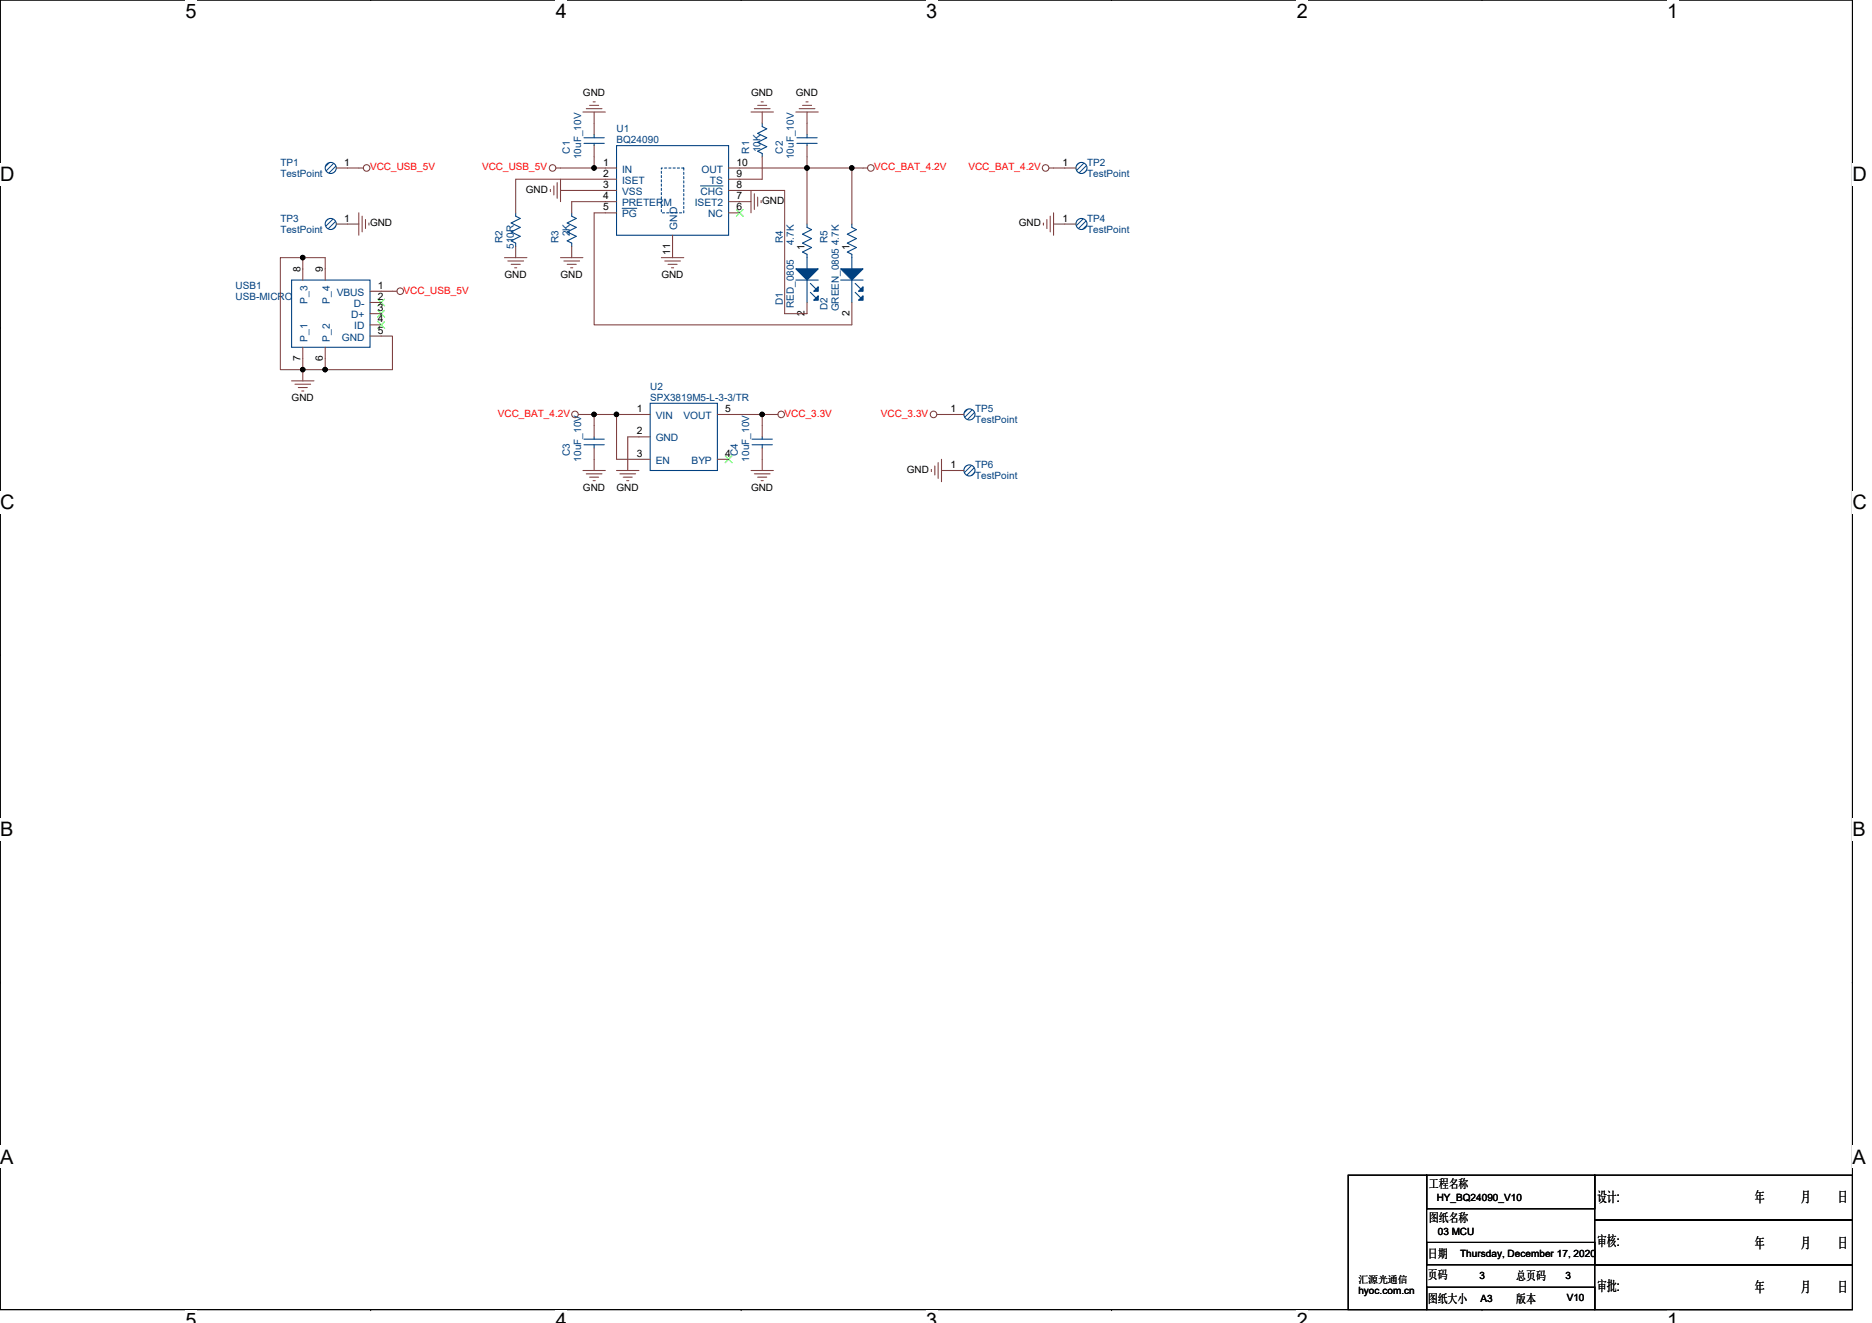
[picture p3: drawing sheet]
<svg xmlns="http://www.w3.org/2000/svg" width="297mm" height="210mm" viewBox="0 0 297 210" stroke-linecap="round" stroke-linejoin="round" font-family="sans-serif">
<path d="M0 0h293.9v207.9h-293.9z" fill="none" stroke="#000" stroke-width=".17"/>
<g fill="#fff">
<path d="M29.4 0h1.8v3.5h-1.8z"/>
<path d="M29.4 207.9h1.8v2h-1.8z"/>
</g>
<path d="M58.8 0h.1M58.8 207.9h.1" fill="none" stroke="#000" stroke-width=".17"/>
<g fill="#fff">
<path d="M88.2 0h1.8v3.5h-1.8z"/>
<path d="M88.2 207.9h1.8v2h-1.8z"/>
</g>
<path d="M117.6 0h.1M117.6 207.9h.1" fill="none" stroke="#000" stroke-width=".17"/>
<g fill="#fff">
<path d="M147 0h1.7v3.5h-1.7z"/>
<path d="M147 207.9h1.7v2h-1.7z"/>
</g>
<path d="M176.4 0h.1M176.4 207.9h.1" fill="none" stroke="#000" stroke-width=".17"/>
<g fill="#fff">
<path d="M205.8 0h1.7v3.5h-1.7z"/>
<path d="M205.8 207.9h1.7v2h-1.7z"/>
</g>
<path d="M235.2 0h.1M235.2 207.9h.1" fill="none" stroke="#000" stroke-width=".17"/>
<g fill="#fff">
<path d="M264.5 0h1.8v3.5h-1.8z"/>
<path d="M264.5 207.9h1.8v2h-1.8z"/>
<path d="M0 26h2.3v3.5h-2.3z"/>
<path d="M293.9 26h2.3v3.5h-2.3z"/>
<path d="M0 77.9h2.3v3.5h-2.3z"/>
<path d="M293.9 77.9h2.3v3.5h-2.3z"/>
</g>
<path d="M0 52h.1M293.9 52h.1" fill="none" stroke="#000" stroke-width=".17"/>
<g fill="#fff">
<path d="M0 129.9h2.1v3.5h-2.1z"/>
<path d="M293.9 129.9h2.1v3.5h-2.1z"/>
</g>
<path d="M0 103.9h.1M293.9 103.9h.1" fill="none" stroke="#000" stroke-width=".17"/>
<g fill="#fff">
<path d="M0 181.9h2.2v3.5h-2.2z"/>
<path d="M293.9 181.9h2.2v3.5h-2.2z"/>
</g>
<path d="M0 155.9h.1M293.9 155.9h.1M213.9 186.5h12.5v21.4h-12.5zM226.4 197.2h26.6v3.5h-26.6zM226.4 186.5h26.6v5.4h-26.6zM253 186.5h40.9v7.1h-40.9zM253 193.6h40.9v7.1h-40.9zM226.4 204.3h26.6v3.6h-26.6zM253 200.7h40.9v7.2h-40.9z" fill="none" stroke="#000" stroke-width=".17"/>
<g fill="none" stroke="#804040" stroke-width=".17">
<path d="M92.5 17.8h3.6M93 17.3h2.5M93.6 16.7h1.4M94.1 16.2h.3M119.2 17.8h3.5M119.7 17.3h2.5M120.2 16.7h1.5M120.8 16.2h.3M126.3 17.8h3.5M126.8 17.3h2.5M127.3 16.7h1.5M127.9 16.2h.3"/>
<path d="M56.9 26.7h.8M56.9 33.8v3.5M57.5 34.3v2.5M58 34.8v1.5M58.5 35.4v.3M87.3 30.1v.3M87.9 29.5v1.4M88.2 26.7h.7M88.4 29v2.5M88.9 28.4v3.6M119.2 30.2v3.6M119.7 30.8v2.5"/>
<path d="M120.2 31.3v1.4M120.8 31.8v.4M136.9 26.7h.8M165.6 35.4v.3M166.1 34.8v1.5M166.5 26.7h.7M166.6 34.3v2.5M167.2 33.8v3.5M48 55.1v1.8M48 42.7v1.7M51.6 55.1v1.8M51.6 42.7v1.7"/>
<path d="M58.7 46.2h1.8M58.7 48h1.8M58.7 49.8h1.8M58.7 51.6h1.8M58.7 53.3h1.8M62.3 46.2h.7M80 40.9h3.6M80.6 41.4h2.5M81.1 42h1.4M81.7 42.5h.3M88.9 40.9h3.6M89.5 41.4h2.5"/>
<path d="M90 42h1.4M90.5 42.5h.4M104.9 40.9h3.6M105.5 41.4h2.5M106 42h1.4M106.5 42.5h.4M46.3 60.5h3.5M46.8 61h2.5M47.3 61.5h1.5M47.9 62.1h.3M91.8 65.8h.7M92.5 74.7h3.6"/>
<path d="M93 75.2h2.5M93.6 75.7h1.4M94.1 76.3h.3M97.8 74.7h3.6M98.4 75.2h2.5M98.9 75.7h1.4M99.4 76.3h.4M101.4 65.8h1.8M101.4 69.3h1.8M101.4 72.9h1.8M113.8 72.9h1.8M113.8 65.8h1.8"/>
<path d="M119.2 74.7h3.5M119.7 75.2h2.5M120.2 75.7h1.5M120.8 76.3h.3M122.7 65.8h.7M147.8 74.5v.3M148.3 74v1.4M148.7 65.8h.7M148.9 73.4v2.5M149.4 72.9v3.6"/>
<circle cx="58.2" cy="26.7" r=".52"/>
<circle cx="87.7" cy="26.7" r=".52"/>
<circle cx="138.2" cy="26.7" r=".52"/>
<circle cx="165.9" cy="26.7" r=".52"/>
<circle cx="63.5" cy="46.2" r=".52"/>
<circle cx="91.2" cy="65.8" r=".52"/>
<circle cx="124" cy="65.8" r=".52"/>
<circle cx="148.1" cy="65.8" r=".52"/>
</g>
<path d="M46.3 44.5h12.4v10.6h-12.4zM103.2 64h10.6v10.7h-10.6z" fill="none" stroke="#004080" stroke-width=".17"/>
<path d="M60 47.5l1 1.1M60 49.3l1 1M60 51l1 1.1M61 47.5l-1.1 1.1M61 49.3l-1.1 1M61 51l-1.1 1.1M115.1 72.4l1.1 1M116.1 72.4l-1 1" fill="none" stroke="#0f0" stroke-width=".16"/>
<circle cx="171.6" cy="35.5" r=".88" fill="#fff"/>
<g fill="#004080" stroke="#004080" stroke-width=".17">
<path d="M126.3 42.7h3.5l-1.7 1.7z" fill-rule="evenodd"/>
<path d="M129.8 45.5v.7h-.7z" fill-rule="evenodd"/>
<path d="M129.1 47.6l.7-.7v.7z" fill-rule="evenodd"/>
<path d="M133.4 42.7h3.5l-1.7 1.7z" fill-rule="evenodd"/>
<path d="M136.9 45.5v.7h-.7z" fill-rule="evenodd"/>
<path d="M136.2 47.6l.7-.7v.7z" fill-rule="evenodd"/>
<circle cx="171.6" cy="35.5" r=".88"/>
</g>
<path d="M168.9 35.6h1.8M128.1 40.9h.1M128.1 48h.1M135.2 40.9h.1M135.2 48h.1" fill="none" stroke="#804040" stroke-width=".17"/>
<path d="M126.3 44.4h3.5M128.1 40.9v1.8M128.1 44.4v3.6M128.6 45l.9 .9M128.6 46.4l.9 .9M133.4 44.4h3.5M135.2 40.9v1.8M135.2 44.4v3.6M135.7 45l.9 .9M135.7 46.4l.9 .9" fill="none" stroke="#004080" stroke-width=".17"/>
<circle cx="153.8" cy="65.8" r=".88" fill="#fff"/>
<circle cx="153.8" cy="65.8" r=".88" fill="#004080" stroke="#004080" stroke-width=".17"/>
<path d="M151.2 65.8h1.7" fill="none" stroke="#804040" stroke-width=".17"/>
<circle cx="52.5" cy="35.5" r=".88" fill="#fff"/>
<circle cx="52.5" cy="35.5" r=".88" fill="#004080" stroke="#004080" stroke-width=".17"/>
<path d="M128.1 19.6v1.7M53.4 35.6h1.8M128.1 35.6h.1M128.1 23.1v1.8M128.1 40.9h.1M120.9 67.6v1.7M120.9 71.1v1.8" fill="none" stroke="#804040" stroke-width=".17"/>
<path d="M126.4 21.9h3.3M126.4 22.8h3.3M128.1 35.6v.5l.7 .3-1.5 .8 1.5 .7-1.5 .7 1.5 .7-1.5 .7 .8 .4v.5M128.1 22.8v.3M128.1 21.3v.6M119.3 70.6h3.3M119.3 69.7h3.3M120.9 69.3v.4M120.9 70.6v.5" fill="none" stroke="#004080" stroke-width=".17"/>
<circle cx="52.5" cy="26.7" r=".88" fill="#fff"/>
<circle cx="52.5" cy="26.7" r=".88" fill="#004080" stroke="#004080" stroke-width=".17"/>
<g fill="none" stroke="#804040" stroke-width=".17">
<path d="M120.9 19.6h.1M53.4 26.7h1.8M81.8 33.8h.1M81.8 39.1h.1M90.7 33.8h.1M90.7 39.1h.1M96.1 26.7h1.7M96.1 28.4h1.7M96.1 30.2h1.7M96.1 32h1.7M96.1 33.8h1.7M106.7 37.3v1.8"/>
<path d="M115.6 33.8h1.8M115.6 32h1.8M115.6 30.2h1.8M115.6 28.4h1.8M115.6 26.7h1.8M120.9 24.9h.1M135.2 35.6h.1M135.2 40.9h.1M94.3 67.6v1.7M94.3 71.1v1.8"/>
</g>
<path d="M120.9 19.6v.5l.8 .3-1.5 .8 1.5 .7-1.5 .7 1.5 .7-1.5 .7 .7 .4v.5M81.8 33.8v.5l.7 .4-1.4 .7 1.4 .7-1.4 .7 1.4 .7-1.4 .7 .7 .4v.5M90.7 33.8v.5l.7 .4-1.4 .7 1.4 .7-1.4 .7 1.4 .7-1.4 .7 .7 .4v.5M97.8 23.1h17.8v14.2h-17.8zM135.2 35.6v.5l.7 .3-1.5 .8 1.5 .7-1.5 .7 1.5 .7-1.5 .7 .8 .4v.5M92.7 70.6h3.2M92.7 69.7h3.2M94.3 69.3v.4M94.3 70.6v.5" fill="none" stroke="#004080" stroke-width=".17"/>
<path d="M104.9 26.7h3.6v7.1h-3.6z" fill="none" stroke="#004080" stroke-width=".17" stroke-dasharray=".3 .3"/>
<path d="M98.7 33.1h2.3M111.1 29.5h3.6" fill="none" stroke="#004080" stroke-width=".16"/>
<path d="M116.9 33.3l1 1M117.9 33.3l-1.1 1" fill="none" stroke="#0f0" stroke-width=".16"/>
<circle cx="153.8" cy="74.7" r=".88" fill="#fff"/>
<circle cx="153.8" cy="74.7" r=".88" fill="#004080" stroke="#004080" stroke-width=".17"/>
<path d="M94.3 19.6v1.7M94.3 23.1v1.8M151.2 74.7h1.7" fill="none" stroke="#804040" stroke-width=".17"/>
<path d="M92.7 21.9h3.2M92.7 22.8h3.2M94.3 22.8v.3M94.3 21.3v.6" fill="none" stroke="#004080" stroke-width=".17"/>
<circle cx="171.6" cy="26.7" r=".88" fill="#fff"/>
<circle cx="171.6" cy="26.7" r=".88" fill="#004080" stroke="#004080" stroke-width=".17"/>
<g fill="none" stroke="#804040" stroke-width=".17">
<path d="M94.3 17.8v1.8M120.9 17.8v1.8M128.1 17.8v1.8M55.2 26.7h1.7M55.2 35.6h1.7M81.8 39.1v1.8M88.9 26.7h5.4M88.9 30.2h7.2M90.7 39.1v1.8M94.3 24.9v1.8M94.3 26.7h1.8M96.1 33.8h-1.8v17.8h40.9v-3.6"/>
<path d="M96.1 28.4h-14.3v5.4M96.1 32h-5.4v1.8M106.7 39.1v1.8M117.4 26.7h10.7v8.9M117.4 30.2h7.1v19.6h3.6v-1.8M117.4 32h1.8M120.9 24.9v3.5h-3.5M128.1 24.9v1.8h7.1M135.2 26.7v8.9M135.2 26.7h1.7M167.2 26.7h3.5M167.2 35.6h1.7"/>
<path d="M48 40.9h-3.5v17.8h3.5v1.8M48 40.9h3.6v1.8M48 40.9v1.8M48 56.9v1.8h3.6M51.6 56.9v1.8M60.5 46.2h1.8M60.5 53.3h1.8v5.4h-10.7M92.5 65.8h1.8M94.3 65.8v1.8M94.3 65.8h3.5M94.3 72.9v1.8M97.8 65.8h3.6"/>
<path d="M97.8 65.8v7.1h3.6M101.4 69.3h-1.8v5.4M115.6 65.8h5.3M120.9 65.8v1.8M120.9 65.8h1.8M120.9 72.9v1.8M149.4 65.8h1.8M149.4 74.7h1.8"/>
</g>
<g fill="#000" stroke="#000" stroke-width=".17">
<circle cx="94.3" cy="26.7" r=".35"/>
<circle cx="128" cy="26.7" r=".35"/>
<circle cx="135.2" cy="26.7" r=".35"/>
<circle cx="48" cy="40.9" r=".35"/>
<circle cx="48" cy="58.7" r=".35"/>
<circle cx="51.6" cy="58.7" r=".35"/>
<circle cx="94.3" cy="65.8" r=".35"/>
<circle cx="97.8" cy="65.8" r=".35"/>
<circle cx="120.9" cy="65.8" r=".35"/>
</g>
<g font-size="3.2">
<text x="29.4" y="2.8">5</text>
<text x="88.2" y="2.8">4</text>
<text x="147" y="2.8">3</text>
<text x="205.8" y="2.8">2</text>
<text x="264.5" y="2.8">1</text>
<text x="0" y="28.8">D</text>
<text x="293.9" y="28.8">D</text>
<text x="0" y="80.8">C</text>
<text x="293.9" y="80.8">C</text>
<text x="0" y="132.7">B</text>
<text x="293.9" y="132.7">B</text>
<text x="0" y="184.7">A</text>
<text x="293.9" y="184.7">A</text>
<text x="29.4" y="210.7">5</text>
<text x="88.2" y="210.7">4</text>
<text x="147" y="210.7">3</text>
<text x="205.8" y="210.7">2</text>
<text x="264.5" y="210.7">1</text>
</g>
<g font-size="2.3">
<text x="253.4" y="190.7">设计:</text>
<text x="278.5" y="190.7">年</text>
<text x="285.8" y="190.7">月</text>
<text x="291.6" y="190.7">日</text>
<text x="253.4" y="197.8">审核:</text>
<text x="278.5" y="198">年</text>
<text x="285.8" y="198">月</text>
<text x="291.6" y="198">日</text>
<text x="253.4" y="204.9">审批:</text>
<text x="278.5" y="205.1">年</text>
<text x="285.8" y="205.1">月</text>
<text x="291.6" y="205.1">日</text>
</g>
<g font-size="1.9">
<text x="226.7" y="188.6">工程名称</text>
<text x="226.7" y="194">图纸名称</text>
<text x="226.6" y="199.6">日期</text>
<text x="226.6" y="203">页码</text>
<text x="240.6" y="203.2">总页码</text>
<text x="226.6" y="206.8">图纸大小</text>
<text x="240.6" y="206.8">版本</text>
</g>
<g font-size="1.6">
<text x="92.5" y="15.3">GND</text>
<text x="119.2" y="15.3">GND</text>
<text x="126.3" y="15.3">GND</text>
<text x="54.6" y="26.3">1</text>
<text x="95.7" y="26.3">1</text>
<text x="95.7" y="28.1">2</text>
<text x="95.7" y="29.8">3</text>
<text x="116.9" y="28.1">9</text>
<text x="116.9" y="29.8">8</text>
<text x="116.9" y="26.3">10</text>
<text x="168.6" y="26.3">1</text>
<text x="54.6" y="35.2">1</text>
<text x="58.7" y="35.9">GND</text>
<text x="83.4" y="30.6">GND</text>
<text x="95.7" y="31.6">4</text>
<text x="95.7" y="33.4">5</text>
<text x="116.9" y="33.4">6</text>
<text x="116.9" y="31.6">7</text>
<text x="120.9" y="32.4">GND</text>
<text x="161.7" y="35.9">GND</text>
<text x="168.6" y="35.2">1</text>
<text x="106.3" y="40.4" transform="rotate(-90 106.3 40.4)">11</text>
<text x="127.7" y="39.6" transform="rotate(-90 127.7 39.6)">1</text>
<text x="134.8" y="39.6" transform="rotate(-90 134.8 39.6)">1</text>
<text x="47.7" y="43.2" transform="rotate(-90 47.7 43.2)">8</text>
<text x="51.2" y="43.2" transform="rotate(-90 51.2 43.2)">9</text>
<text x="60" y="47.6">2</text>
<text x="60" y="45.8">1</text>
<text x="80" y="44.1">GND</text>
<text x="88.9" y="44.1">GND</text>
<text x="104.9" y="44.1">GND</text>
<text x="60" y="53">5</text>
<text x="60" y="49.4">3</text>
<text x="60" y="51.2">4</text>
<text x="127.7" y="50.2" transform="rotate(-90 127.7 50.2)">2</text>
<text x="134.8" y="50.2" transform="rotate(-90 134.8 50.2)">2</text>
<text x="47.7" y="57.3" transform="rotate(-90 47.7 57.3)">7</text>
<text x="51.2" y="57.3" transform="rotate(-90 51.2 57.3)">6</text>
<text x="46.3" y="63.6">GND</text>
<text x="101" y="65.4">1</text>
<text x="115.1" y="65.4">5</text>
<text x="150.8" y="65.4">1</text>
<text x="101" y="69">2</text>
<text x="92.5" y="77.9">GND</text>
<text x="97.8" y="77.9">GND</text>
<text x="101" y="72.5">3</text>
<text x="115.1" y="72.5">4</text>
<text x="119.2" y="77.9">GND</text>
<text x="143.9" y="75">GND</text>
<text x="150.8" y="74.3">1</text>
<text x="228" y="190.6">HY_BQ24090_V10</text>
<text x="228.2" y="195.9">03 MCU</text>
<text x="215.5" y="203.6">汇源光通信</text>
<text x="231.7" y="199.5">Thursday, December 17, 2020</text>
<text x="234.7" y="203.1">3</text>
<text x="248.4" y="203.1">3</text>
<text x="215.5" y="205.4">hyoc.com.cn</text>
<text x="234.9" y="206.6">A3</text>
<text x="248.6" y="206.4">V10</text>
</g>
<g font-size="1.6" fill="#004080">
<text x="97.8" y="21">U1</text>
<text x="97.8" y="22.8">BQ24090</text>
<text x="44.5" y="26.3">TP1</text>
<text x="44.5" y="28.1">TestPoint</text>
<text x="90.4" y="24.4" transform="rotate(-90 90.4 24.4)">C1</text>
<text x="92.2" y="25.3" transform="rotate(-90 92.2 25.3)">10uF_10V</text>
<text x="98.7" y="27.4">IN</text>
<text x="98.7" y="29.2">ISET</text>
<text x="111.3" y="27.4">OUT</text>
<text x="112.6" y="29.2">TS</text>
<text x="118.9" y="24.4" transform="rotate(-90 118.9 24.4)">R1</text>
<text x="120.6" y="24.2" transform="rotate(-90 120.6 24.2)">10K</text>
<text x="124.2" y="24.4" transform="rotate(-90 124.2 24.4)">C2</text>
<text x="126" y="25.3" transform="rotate(-90 126 25.3)">10uF_10V</text>
<text x="172.5" y="26.3">TP2</text>
<text x="172.5" y="28.1">TestPoint</text>
<text x="44.5" y="35.2">TP3</text>
<text x="98.7" y="30.9">VSS</text>
<text x="98.7" y="32.7">PRETERM</text>
<text x="98.7" y="34.5">PG</text>
<text x="110.2" y="32.7">ISET2</text>
<text x="111.1" y="30.9">CHG</text>
<text x="112.4" y="34.5">NC</text>
<text x="172.5" y="35.2">TP4</text>
<text x="44.5" y="37">TestPoint</text>
<text x="79.8" y="38.6" transform="rotate(-90 79.8 38.6)">R2</text>
<text x="81.5" y="39.5" transform="rotate(-90 81.5 39.5)">510R</text>
<text x="88.6" y="38.6" transform="rotate(-90 88.6 38.6)">R3</text>
<text x="90.4" y="37.5" transform="rotate(-90 90.4 37.5)">2K</text>
<text x="107.5" y="36.4" transform="rotate(-90 107.5 36.4)">GND</text>
<text x="124.2" y="38.6" transform="rotate(-90 124.2 38.6)">R4</text>
<text x="126" y="38.9" transform="rotate(-90 126 38.9)">4.7K</text>
<text x="131.3" y="38.6" transform="rotate(-90 131.3 38.6)">R5</text>
<text x="133.1" y="38.9" transform="rotate(-90 133.1 38.9)">4.7K</text>
<text x="172.5" y="37">TestPoint</text>
<text x="37.4" y="45.9">USB1</text>
<text x="37.4" y="47.6">USB-MICRO</text>
<text x="53.4" y="46.9">VBUS</text>
<text x="48.8" y="48.2" transform="rotate(-90 48.8 48.2)">P_3</text>
<text x="52.3" y="48.2" transform="rotate(-90 52.3 48.2)">P_4</text>
<text x="55.7" y="50.5">D+</text>
<text x="56.1" y="48.7">D-</text>
<text x="56.2" y="52.3">ID</text>
<text x="124.2" y="48.4" transform="rotate(-90 124.2 48.4)">D1</text>
<text x="126" y="48.9" transform="rotate(-90 126 48.9)">RED_0805</text>
<text x="131.3" y="49.3" transform="rotate(-90 131.3 49.3)">D2</text>
<text x="133.1" y="49.4" transform="rotate(-90 133.1 49.4)">GREEN_0805</text>
<text x="48.8" y="54.2" transform="rotate(-90 48.8 54.2)">P_1</text>
<text x="52.3" y="54.2" transform="rotate(-90 52.3 54.2)">P_2</text>
<text x="54.2" y="54.1">GND</text>
<text x="103.2" y="61.9">U2</text>
<text x="103.2" y="63.6">SPX3819M5-L-3-3/TR</text>
<text x="154.7" y="65.4">TP5</text>
<text x="104.1" y="66.5">VIN</text>
<text x="104.1" y="70.1">GND</text>
<text x="108.5" y="66.5">VOUT</text>
<text x="154.7" y="67.2">TestPoint</text>
<text x="90.4" y="72.4" transform="rotate(-90 90.4 72.4)">C3</text>
<text x="92.2" y="73.3" transform="rotate(-90 92.2 73.3)">10uF_10V</text>
<text x="104.1" y="73.6">EN</text>
<text x="109.7" y="73.6">BYP</text>
<text x="117.1" y="72.4" transform="rotate(-90 117.1 72.4)">C4</text>
<text x="118.9" y="73.3" transform="rotate(-90 118.9 73.3)">10uF_10V</text>
<text x="154.7" y="74.3">TP6</text>
<text x="154.7" y="76.1">TestPoint</text>
</g>
<g font-size="1.6" fill="#f00">
<text x="58.7" y="27">VCC_USB_5V</text>
<text x="76.5" y="27">VCC_USB_5V</text>
<text x="138.7" y="27">VCC_BAT_4.2V</text>
<text x="153.7" y="27">VCC_BAT_4.2V</text>
<text x="64" y="46.6">VCC_USB_5V</text>
<text x="79" y="66.1">VCC_BAT_4.2V</text>
<text x="124.5" y="66.1">VCC_3.3V</text>
<text x="139.8" y="66.1">VCC_3.3V</text>
</g>
</svg>
